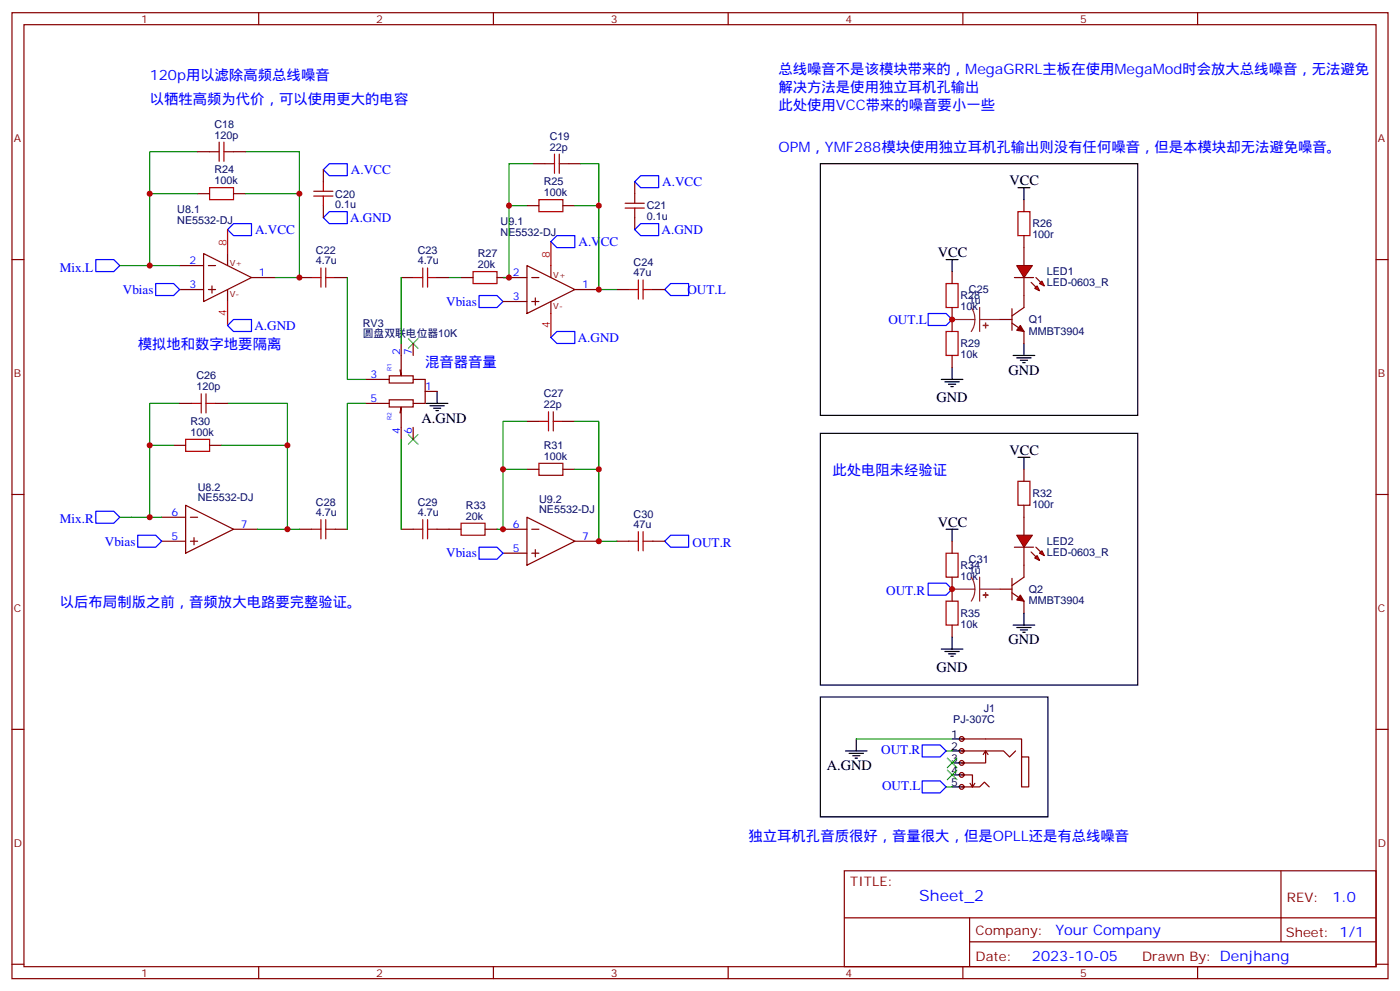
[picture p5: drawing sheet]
<svg xmlns="http://www.w3.org/2000/svg" width="412mm" height="292mm" viewBox="0 0 412 292" stroke-linecap="round" stroke-linejoin="round" font-family="sans-serif">
<g fill="none" stroke="#870000" stroke-width=".35">
<path d="M3.5 3.7h405.4v284.4h-405.4zM7.1 7.3h398.2v277.3h-398.2zM76.2 3.7v3.6M145.3 3.7v3.6M214.5 3.7v3.6M283.6 3.7v3.6M352.8 3.7v3.6M3.5 76.4h3.6M405.3 76.4h3.6M3.5 145.6h3.6M405.3 145.6h3.6M3.5 214.7h3.6"/>
<path d="M405.3 214.7h3.6M248.7 256.3h156.6v28.3h-156.6zM377.3 256.4v20.8M248.7 270.2h156.5M285.6 277.2h119.6M285.6 270.2v14.1M3.5 283.8h3.6M76.2 284.6v3.5M145.3 284.6v3.5M214.5 284.6v3.5M283.6 284.6v3.5M352.8 284.6v3.5"/>
<path d="M405.3 283.8h3.6"/>
</g>
<path d="M68.8 65.8h5.3v3.6h-5.3l-1.8-1.8z" fill="none" stroke="#00f" stroke-width=".35"/>
<g fill="#f0f0f0" stroke="#870000" stroke-width=".35">
<circle cx="283.3" cy="231.6" r=".71"/>
<circle cx="283.3" cy="228.1" r=".71"/>
<circle cx="283.3" cy="224.6" r=".71"/>
<circle cx="283.3" cy="221.1" r=".71"/>
<circle cx="283.3" cy="217.5" r=".71"/>
</g>
<g fill="none" stroke="#000" stroke-width=".35">
<path d="M241.7 48.2h93.4v74.1h-93.4zM299.9 55.2h3.5M301.6 55.2v3.6M125.6 118.7h6.3M126.6 119.5h4.3M128.8 115.2v3.5M277.3 111.7h6.3M278.3 112.4h4.3M279.4 113.1h2.1M280.1 113.8h.7M280.5 108.2v3.5M298.4 104.6h6.4"/>
<path d="M299.5 105.3h4.2M300.6 106h2.1M301.3 106.8h.7M301.6 101.1v3.5M127.7 120.2h2.1M128.4 120.9h.7M241.7 205.2h67v35.3h-67zM252.2 217.5v3.6M280.5 217.5h3.5M249.1 221.1h6.3M250.1 221.8h4.3M251.2 222.5h2.1"/>
<path d="M251.9 223.2h.7M280.5 221.1h3.5M280.5 224.6h3.5M280.5 228.1h3.5M280.5 231.6h3.5"/>
</g>
<g fill="none" stroke="#870000" stroke-width=".35">
<path d="M58.2 57h3.5M58.2 44.7h3.5M68.8 57h3.5M68.8 44.7h3.5M95.2 50v3.5M157 48.2h3.5M167.6 48.2h3.5M187 53.5v3.5M301.6 58.8v3.5M52.9 78.2h7.1M60 74.6l14.1 7.1-14.1 7.1zM61.4 78.2h2.1"/>
<path d="M67 74.6v3.6M95.2 60.5v3.6M155.2 78.2l14.1 7-14.1 7.1zM155.2 60.5h3.5M162.3 78.2v3.5M165.8 60.5h3.5M187 64.1v3.5M301.6 69.4v3.5M52.9 85.2h7.1M61.4 85.2h2.1M62.4 84.2v2.1M67 85.2v3.6"/>
<path d="M74.1 81.7h7M88.2 81.7h3.5M98.8 81.7h3.5M118.2 81.7h3.5M128.8 81.7h3.5M135.8 81.7h3.5M146.4 81.7h8.8M148.2 88.8h7M156.6 81.7h2.1M156.6 88.8h2.1M157.7 87.7v2.1M162.3 88.8v3.5"/>
<path d="M169.3 85.2h7.1M181.7 85.2h3.5M192.3 85.2h3.5M52.9 118.7h3.5M63.5 118.7h3.5M107.6 118.7h7.1M107.6 111.7h7.1M114.7 110.6h7v2.1h-7zM114.7 117.7h7v2.1h-7zM118.2 101.1v9.5l-.4-1.7M121.7 111.7h3.5v7h-3.5M121.7 101.1v3.5"/>
<path d="M125.2 115.2h3.6M51.2 131.1h3.5M61.7 131.1h3.6M117.8 121.6l.4-1.8v9.5M121.7 125.8v3.5M155.2 138.1h3.5M155.2 124h3.5M165.8 138.1h3.5M165.8 124h3.5M47.6 152.3h7.1M47.6 159.3h7.1M54.7 148.7l14.1 7.1-14.1 7z"/>
<path d="M56.1 152.3h2.1M56.1 159.3h2.1M57.1 158.3v2.1M68.8 155.8h7M88.2 155.8h3.5M98.8 155.8h3.5M118.2 155.8h3.5M128.8 155.8h7M142.9 155.8h3.5M148.2 155.8h7M155.2 152.3l14.1 7-14.1 7.1zM156.6 155.8h2.1"/>
<path d="M169.3 159.3h7.1M181.7 159.3h3.5M192.3 159.3h3.5M148.2 162.8h7M156.6 162.8h2.1M157.7 161.8v2.1M283.3 217.5h17.6v5.3h2.1v8.8h-2.1v-8.8M283.3 221.1h12.3l1.8 1.7 1.8-1.7M283.3 231.6h5.3l1.4-1.4 1.4 1.4M283.3 228.1h3.2v3.5M285.8 230.6l.7 1M287.2 230.6l-.7 1"/>
<path d="M290.3 221.1v3.5h-7M290.3 221.1l.7 1M290.3 221.1l-.7 1"/>
</g>
<g fill="none" stroke="#00f" stroke-width=".35">
<path d="M95.2 50l1.8-1.8h5.3v3.5h-5.3zM188.7 51.7h5.3v3.5h-5.3l-1.7-1.7zM28.2 76.4h5.3l1.8 1.8-1.8 1.7h-5.3zM95.2 64.1l1.8-1.8h5.3v3.5h-5.3zM164 69.4h5.3v3.5h-5.3l-1.7-1.8zM187 67.6l1.7-1.8h5.3v3.6h-5.3zM45.9 83.5h5.3l1.7 1.7-1.7 1.8h-5.3zM67 95.8l1.8-1.7h5.3v3.5h-5.3zM141.1 87h5.3l1.8 1.8-1.8 1.7h-5.3zM162.3 99.3l1.7-1.7h5.3v3.5h-5.3zM197.6 83.5h5.2v3.5h-5.2l-1.8-1.8zM273.4 92.3h5.3l1.8 1.8-1.8 1.7h-5.3z"/>
<path d="M28.2 150.5h5.3l1.8 1.8-1.8 1.7h-5.3zM40.6 157.6h5.3l1.7 1.7-1.7 1.8h-5.3zM197.6 157.6h5.2v3.5h-5.2l-1.8-1.8zM141.1 161.1h5.3l1.8 1.7-1.8 1.8h-5.3zM271.6 219.3h5.3l1.8 1.8-1.8 1.7h-5.3zM271.6 229.9h5.3l1.8 1.7-1.8 1.8h-5.3z"/>
</g>
<g fill="none" stroke="#008700" stroke-width=".35">
<path d="M58.2 44.7h-14.1v12.3M58.2 57h-14.1v21.2M72.3 44.7h15.9v12.3M72.3 57h15.9v24.7h-7.1M157 48.2h-7.1v12.3M171.1 48.2h5.3v12.3M35.3 78.2h17.6M155.2 60.5h-5.3v21.2h-1.7M169.3 60.5h7.1v24.7h5.3M102.3 81.7v30h5.3M118.2 81.7v19.4M132.3 81.7h3.5"/>
<path d="M52.9 118.7h-8.8v12.4M67 118.7h17.7v12.4M107.6 118.7h-5.3v37.1M51.2 131.1h-7.1v21.2M65.3 131.1h19.4v24.7h-8.9M118.2 129.3v26.5M155.2 138.1h-7v17.7h-1.8M155.2 124h-7v14.1M169.3 138.1h7.1v21.2h5.3M169.3 124h7.1v14.1M35.3 152.3h12.3M84.7 155.8h3.5"/>
<path d="M252.2 217.5h28.3M278.7 221.1h1.8M278.7 231.6h1.8"/>
</g>
<path d="M120.3 99.7l2.8 2.8M123.1 99.7l-2.8 2.8M120.3 127.9l2.8 2.8M123.1 127.9l-2.8 2.8M279 223.2l2.9 2.8M279 226.7l2.9 2.8M281.9 223.2l-2.9 2.8M281.9 226.7l-2.9 2.8" fill="none" stroke="#3c3" stroke-width=".35"/>
<g fill="none" stroke="#a10000" stroke-width=".35">
<path d="M61.7 55.2h7.1v3.6h-7.1zM61.7 44.7h2.9M64.6 41.8v5.7M66 44.7h2.8M66 41.8v5.7M92.4 57.7h5.7M92.4 56.3h5.7M95.2 53.5v2.8M95.2 57.7v2.8M158.7 58.8h7.1v3.5h-7.1zM160.5 48.2h2.8M163.3 45.4v5.6"/>
<path d="M164.7 48.2h2.9M164.7 45.4v5.6M184.1 59.8h5.7M187 57v2.8M94.5 78.9v5.6M96 78.9v5.6M124.5 78.9v5.6M125.9 78.9v5.6M139.3 79.9h7.1v3.6h-7.1zM184.1 61.2h5.7M187 61.2v2.9M299.9 62.3h3.5v7.1h-3.5z"/>
<path d="M91.7 81.7h2.8M96 81.7h2.8M121.7 81.7h2.8M125.9 81.7h2.9M185.2 85.2h2.8M188 82.4v5.7M189.4 85.2h2.9M189.4 82.4v5.7M56.4 118.7h2.9M59.3 115.9v5.7M60.7 118.7h2.8M60.7 115.9v5.7"/>
<path d="M54.7 129.3h7v3.6h-7zM158.7 136.4h7.1v3.5h-7.1zM158.7 124h2.9M161.6 121.2v5.7M163 124h2.8M163 121.2v5.7M91.7 155.8h2.8M94.5 153v5.6M96 155.8h2.8M96 153v5.6M121.7 155.8h2.8M124.5 153v5.6"/>
<path d="M125.9 153v5.6M125.9 155.8h2.9M135.8 154h7.1v3.6h-7.1zM185.2 159.3h2.8M188 156.5v5.6M189.4 156.5v5.6M189.4 159.3h2.9"/>
</g>
<path d="M67 67.6v7M162.3 71.1v7.1M67 88.8v7M162.3 92.3v7" fill="none" stroke="#f00" stroke-width=".35"/>
<path d="M280.5 94.1h6.7M286.1 90.5l.8 1.7 .3 1.9M287.2 94.1l-.3 1.8-.8 1.7M288.6 94.1h6M288.6 90.5v7.1" fill="none" stroke="#8c2424" stroke-width=".35"/>
<g fill="#8c2424" stroke="#8c2424" stroke-width=".35">
<path d="M290.3 95.1v1.4z"/>
<path d="M289.6 95.8h1.4z"/>
</g>
<g fill="#f00" stroke="#870000" stroke-width=".35">
<path d="M299.5 78.2h4.6l-2.5 3.5z"/>
<path d="M298.8 81.7h5.6z"/>
</g>
<g fill="#870000" stroke="#870000" stroke-width=".35">
<path d="M305.2 81.7l1.4 1.4z"/>
<path d="M303.7 83.1l1.5 1.4z"/>
</g>
<g fill="#f00" stroke="#870000" stroke-width=".35">
<path d="M306.9 82.8l.7 1.4-1.4-.7z"/>
<path d="M304.8 84.9l.7-.7 .7 1.4z"/>
</g>
<g fill="none" stroke="#870000" stroke-width=".35">
<path d="M280.5 79.9v3.6M301.6 72.9v5.3M280.5 90.5v7.1M294.6 94.1h3.5M298.1 95.1l3.5 2.5v3.5M298.1 90.9v6.3M301.6 81.7v8.8l-3.5 2.5M280.5 104.6v3.6M280.5 159.3v3.5M280.5 169.9v7.1M294.6 173.4h3.5M298.1 174.5l3.5 2.5v3.5"/>
<path d="M298.1 170.3v6.3M301.6 166.4v3.5l-3.5 2.5M280.5 184v3.5"/>
</g>
<g fill="#870000" stroke="#870000" stroke-width=".35">
<path d="M300.6 95.8l1 1.8-2.1-.4z"/>
<path d="M300.6 175.2l1 1.8-2.1-.4z"/>
</g>
<path d="M278.7 83.5h3.5v7h-3.5zM278.7 97.6h3.5v7h-3.5zM278.7 177h3.5v7h-3.5zM278.7 162.8h3.5v7.1h-3.5z" fill="none" stroke="#a10000" stroke-width=".35"/>
<path d="M278.7 76.4h3.5M280.5 76.4v3.5M278.7 155.8h3.5M280.5 155.8v3.5" fill="none" stroke="#000" stroke-width=".35"/>
<g fill="#f00" stroke="#870000" stroke-width=".35">
<path d="M299.5 157.6h4.6l-2.5 3.5z"/>
<path d="M298.8 161.1h5.6z"/>
</g>
<g fill="#870000" stroke="#870000" stroke-width=".35">
<path d="M305.2 161.1l1.4 1.4z"/>
<path d="M303.7 162.5l1.5 1.4z"/>
</g>
<g fill="#f00" stroke="#870000" stroke-width=".35">
<path d="M306.9 162.1l.7 1.4-1.4-.7z"/>
<path d="M304.8 164.3l.7-.8 .7 1.5z"/>
</g>
<path d="M301.6 138.1v3.6M301.6 148.7v8.9M301.6 161.1v5.3" fill="none" stroke="#870000" stroke-width=".35"/>
<path d="M280.5 173.4h6.7M286.1 169.9l.8 1.7 .3 1.8M287.2 173.4l-.3 1.9-.8 1.7M288.6 173.4h6M288.6 169.9v7.1" fill="none" stroke="#8c2424" stroke-width=".35"/>
<g fill="#8c2424" stroke="#8c2424" stroke-width=".35">
<path d="M290.3 174.5v1.4z"/>
<path d="M289.6 175.2h1.4z"/>
</g>
<g fill="none" stroke="#000" stroke-width=".35">
<path d="M241.7 127.6h93.4v74h-93.4zM299.9 134.6h3.5M301.6 134.6v3.5M277.3 191.1h6.3M278.3 191.8h4.3M279.4 192.5h2.1M280.1 193.2h.7M280.5 187.5v3.6M298.4 184h6.4M299.5 184.7h4.2M300.6 185.4h2.1M301.3 186.1h.7"/>
<path d="M301.6 180.5v3.5"/>
</g>
<path d="M299.9 141.7h3.5v7h-3.5z" fill="none" stroke="#a10000" stroke-width=".35"/>
<path d="M273.4 171.7h5.3l1.8 1.7-1.8 1.8h-5.3z" fill="none" stroke="#00f" stroke-width=".35"/>
<g fill="#c00">
<circle cx="84.7" cy="131.1" r=".88"/>
<circle cx="44.1" cy="131.1" r=".88"/>
<circle cx="44.1" cy="152.3" r=".88"/>
<circle cx="88.2" cy="57" r=".88"/>
<circle cx="44.1" cy="57" r=".88"/>
<circle cx="44.1" cy="78.2" r=".88"/>
<circle cx="88.2" cy="81.7" r=".88"/>
<circle cx="84.7" cy="155.8" r=".88"/>
<circle cx="149.9" cy="81.7" r=".88"/>
<circle cx="148.2" cy="155.8" r=".88"/>
<circle cx="148.2" cy="138.1" r=".88"/>
<circle cx="176.4" cy="138.1" r=".88"/>
<circle cx="176.4" cy="159.3" r=".88"/>
<circle cx="149.9" cy="60.5" r=".88"/>
<circle cx="176.4" cy="60.5" r=".88"/>
<circle cx="176.4" cy="85.2" r=".88"/>
<circle cx="280.5" cy="94.1" r=".88"/>
<circle cx="280.5" cy="173.4" r=".88"/>
</g>
<text font-size="4.6" fill="#00f" x="270.8" y="265.4">Sheet_2</text>
<g font-size="4.2" fill="#00f">
<text x="44.1" y="23.5">120p用以滤除高频总线噪音</text>
<text x="229.3" y="21.7">总线噪音不是该模块带来的，MegaGRRL主板在使用MegaMod时会放大总线噪音，无法避免</text>
<text x="229.3" y="27">解决方法是使用独立耳机孔输出</text>
<text x="44.1" y="30.6">以牺牲高频为代价，可以使用更大的电容</text>
<text x="229.3" y="32.3">此处使用VCC带来的噪音要小一些</text>
<text x="229.3" y="44.7">OPM，YMF288模块使用独立耳机孔输出则没有任何噪音，但是本模块却无法避免噪音。</text>
<text x="40.6" y="102.9">模拟地和数字地要隔离</text>
<text x="125.2" y="108.2">混音器音量</text>
<text x="245.2" y="139.9">此处电阻未经验证</text>
<text x="17.6" y="178.7">以后布局制版之前，音频放大电路要完整验证。</text>
<text x="220.5" y="247.5">独立耳机孔音质很好，音量很大，但是OPLL还是有总线噪音</text>
<text x="392.5" y="265.6">1.0</text>
<text x="310.9" y="275.2">Your Company</text>
<text x="304" y="283">2023-10-05</text>
</g>
<g font-size="4.2">
<text x="297.4" y="54.5">VCC</text>
<text x="276.2" y="75.7">VCC</text>
<text x="297" y="110.3">GND</text>
<text x="275.9" y="118.4">GND</text>
<text x="124.2" y="124.4">A.GND</text>
<text x="297.4" y="133.9">VCC</text>
<text x="276.2" y="155.1">VCC</text>
<text x="297" y="189.7">GND</text>
<text x="275.9" y="197.8">GND</text>
<text x="243.6" y="226.7">A.GND</text>
</g>
<g font-size="3.9" fill="#00f">
<text x="103.4" y="51.2">A.VCC</text>
<text x="195.1" y="54.7">A.VCC</text>
<text x="103.1" y="65.3">A.GND</text>
<text x="75.2" y="68.8">A.VCC</text>
<text x="194.9" y="68.9">A.GND</text>
<text x="170.4" y="72.4">A.VCC</text>
<text x="17.6" y="79.9">Mix.L</text>
<text x="36.2" y="86.5">Vbias</text>
<text x="202.5" y="86.5">OUT.L</text>
<text x="131.4" y="90">Vbias</text>
<text x="261.7" y="95.3">OUT.L</text>
<text x="74.9" y="97.1">A.GND</text>
<text x="170.2" y="100.6">A.GND</text>
<text x="17.6" y="154">Mix.R</text>
<text x="30.9" y="160.6">Vbias</text>
<text x="204" y="161.1">OUT.R</text>
<text x="131.4" y="164.1">Vbias</text>
<text x="261.1" y="175.2">OUT.R</text>
<text x="259.6" y="221.8">OUT.R</text>
<text x="259.8" y="232.5">OUT.L</text>
</g>
<g font-size="3.9" fill="#800">
<text x="250.5" y="260.9">TITLE:</text>
<text x="379.1" y="265.6">REV:</text>
<text x="287.4" y="275.1">Company:</text>
<text x="378.7" y="275.7">Sheet: 1/1</text>
<text x="287.4" y="282.8">Date:</text>
<text x="336.4" y="282.9">Drawn By: Denjhang</text>
</g>
<g font-size="3.2" fill="#800">
<text x="41.6" y="6.7">1</text>
<text x="110.8" y="6.7">2</text>
<text x="179.9" y="6.7">3</text>
<text x="249.1" y="6.7">4</text>
<text x="318.2" y="6.7">5</text>
<text x="4.1" y="41.8">A</text>
<text x="405.9" y="41.8">A</text>
<text x="4.1" y="111">B</text>
<text x="405.9" y="111">B</text>
<text x="4.1" y="180.1">C</text>
<text x="405.9" y="180.1">C</text>
<text x="4.1" y="249.3">D</text>
<text x="405.9" y="249.3">D</text>
<text x="41.6" y="287.5">1</text>
<text x="110.8" y="287.5">2</text>
<text x="179.9" y="287.5">3</text>
<text x="249.1" y="287.5">4</text>
<text x="318.2" y="287.5">5</text>
</g>
<g font-size="3.2" fill="#000080">
<text x="63.2" y="40.8">120p</text>
<text x="63.2" y="37.6">C18</text>
<text x="161.9" y="41.1">C19</text>
<text x="161.9" y="44.3">22p</text>
<text x="63.2" y="51">R24</text>
<text x="63.2" y="54.2">100k</text>
<text x="98.8" y="58.1">C20</text>
<text x="160.2" y="57.7">100k</text>
<text x="160.2" y="54.5">R25</text>
<text x="52.2" y="65.8">NE5532-DJ</text>
<text x="52.2" y="62.6">U8.1</text>
<text x="98.8" y="61.3">0.1u</text>
<text x="190.5" y="64.8">0.1u</text>
<text x="190.5" y="61.7">C21</text>
<text x="147.5" y="69.4">NE5532-DJ</text>
<text x="147.5" y="66.2">U9.1</text>
<text x="304.1" y="70.2">100r</text>
<text x="304.1" y="66.9">R26</text>
<text x="93.1" y="77.8">4.7u</text>
<text x="93.1" y="74.8">C22</text>
<text x="123.1" y="77.8">4.7u</text>
<text x="123.1" y="74.8">C23</text>
<text x="140.8" y="75.7">R27</text>
<text x="140.8" y="78.9">20k</text>
<text x="186.6" y="81.4">47u</text>
<text x="186.6" y="78.3">C24</text>
<text x="308.3" y="81.1">LED1</text>
<text x="282.9" y="88.1">R28</text>
<text x="285.4" y="89.5">1u</text>
<text x="285.4" y="86.3">C25</text>
<text x="308.3" y="84.3">LED-0603_R</text>
<text x="282.9" y="91.3">10k</text>
<text x="303" y="95.1">Q1</text>
<text x="106.9" y="99.3">圆盘双联电位器10K</text>
<text x="106.9" y="96.2">RV3</text>
<text x="303" y="98.5">MMBT3904</text>
<text x="282.9" y="105.4">10k</text>
<text x="282.9" y="102.2">R29</text>
<text x="57.9" y="111.7">C26</text>
<text x="57.9" y="114.9">120p</text>
<text x="160.2" y="117">C27</text>
<text x="56.1" y="125">R30</text>
<text x="160.2" y="120.2">22p</text>
<text x="56.1" y="128.3">100k</text>
<text x="160.2" y="135.3">100k</text>
<text x="160.2" y="132.1">R31</text>
<text x="58.3" y="147.6">NE5532-DJ</text>
<text x="58.3" y="144.4">U8.2</text>
<text x="93.1" y="148.9">C28</text>
<text x="123.1" y="148.9">C29</text>
<text x="137.2" y="149.7">R33</text>
<text x="158.8" y="147.9">U9.2</text>
<text x="304.1" y="149.5">100r</text>
<text x="304.1" y="146.3">R32</text>
<text x="93.1" y="151.9">4.7u</text>
<text x="123.1" y="151.9">4.7u</text>
<text x="137.2" y="153">20k</text>
<text x="158.8" y="151.1">NE5532-DJ</text>
<text x="186.6" y="155.4">47u</text>
<text x="186.6" y="152.4">C30</text>
<text x="308.3" y="160.5">LED2</text>
<text x="282.9" y="167.5">R34</text>
<text x="285.4" y="165.7">C31</text>
<text x="308.3" y="163.6">LED-0603_R</text>
<text x="282.9" y="170.7">10k</text>
<text x="285.4" y="168.8">1u</text>
<text x="303" y="177.9">MMBT3904</text>
<text x="303" y="174.5">Q2</text>
<text x="282.9" y="184.8">10k</text>
<text x="282.9" y="181.6">R35</text>
<text x="289.8" y="209.6">J1</text>
<text x="280.8" y="212.8">PJ-307C</text>
</g>
<g font-size="3.2" fill="#00f">
<text x="55.8" y="77.8">2</text>
<text x="76.2" y="81.4">1</text>
<text x="151.1" y="81.4">2</text>
<text x="55.8" y="84.9">3</text>
<text x="151.1" y="88.4">3</text>
<text x="171.4" y="84.9">1</text>
<text x="117.8" y="104.6" transform="rotate(-90 117.8 104.6)">2</text>
<text x="121.4" y="104.6" transform="rotate(-90 121.4 104.6)">7</text>
<text x="109.1" y="111.3">3</text>
<text x="109.1" y="118.4">5</text>
<text x="125.2" y="114.9">1</text>
<text x="117.8" y="127.8" transform="rotate(-90 117.8 127.8)">4</text>
<text x="121.4" y="127.8" transform="rotate(-90 121.4 127.8)">6</text>
<text x="50.5" y="151.9">6</text>
<text x="70.9" y="155.4">7</text>
<text x="151.1" y="155.4">6</text>
<text x="50.5" y="159">5</text>
<text x="171.4" y="159">7</text>
<text x="151.1" y="162.5">5</text>
</g>
<g font-size="3.2" fill="#f00">
<text x="66.7" y="72.5" transform="rotate(-90 66.7 72.5)">8</text>
<text x="161.9" y="76.1" transform="rotate(-90 161.9 76.1)">8</text>
<text x="66.7" y="92.9" transform="rotate(-90 66.7 92.9)">4</text>
<text x="161.9" y="96.4" transform="rotate(-90 161.9 96.4)">4</text>
</g>
<g font-size="3.2">
<text x="280.2" y="217.2">1</text>
<text x="280.2" y="220.7">2</text>
<text x="280.2" y="224.2">3</text>
<text x="280.2" y="227.8">4</text>
<text x="280.2" y="231.3">5</text>
</g>
<g font-size="2.5" fill="#800">
<text x="67.7" y="78.2">V+</text>
<text x="163" y="81.7">V+</text>
<text x="67.7" y="87.3">V-</text>
<text x="163" y="90.9">V-</text>
</g>
<g font-size="1.8" fill="#00f">
<text x="115.3" y="109.3" transform="rotate(-90 115.3 109.3)">R1</text>
<text x="115.3" y="123.7" transform="rotate(-90 115.3 123.7)">R2</text>
</g>
</svg>
